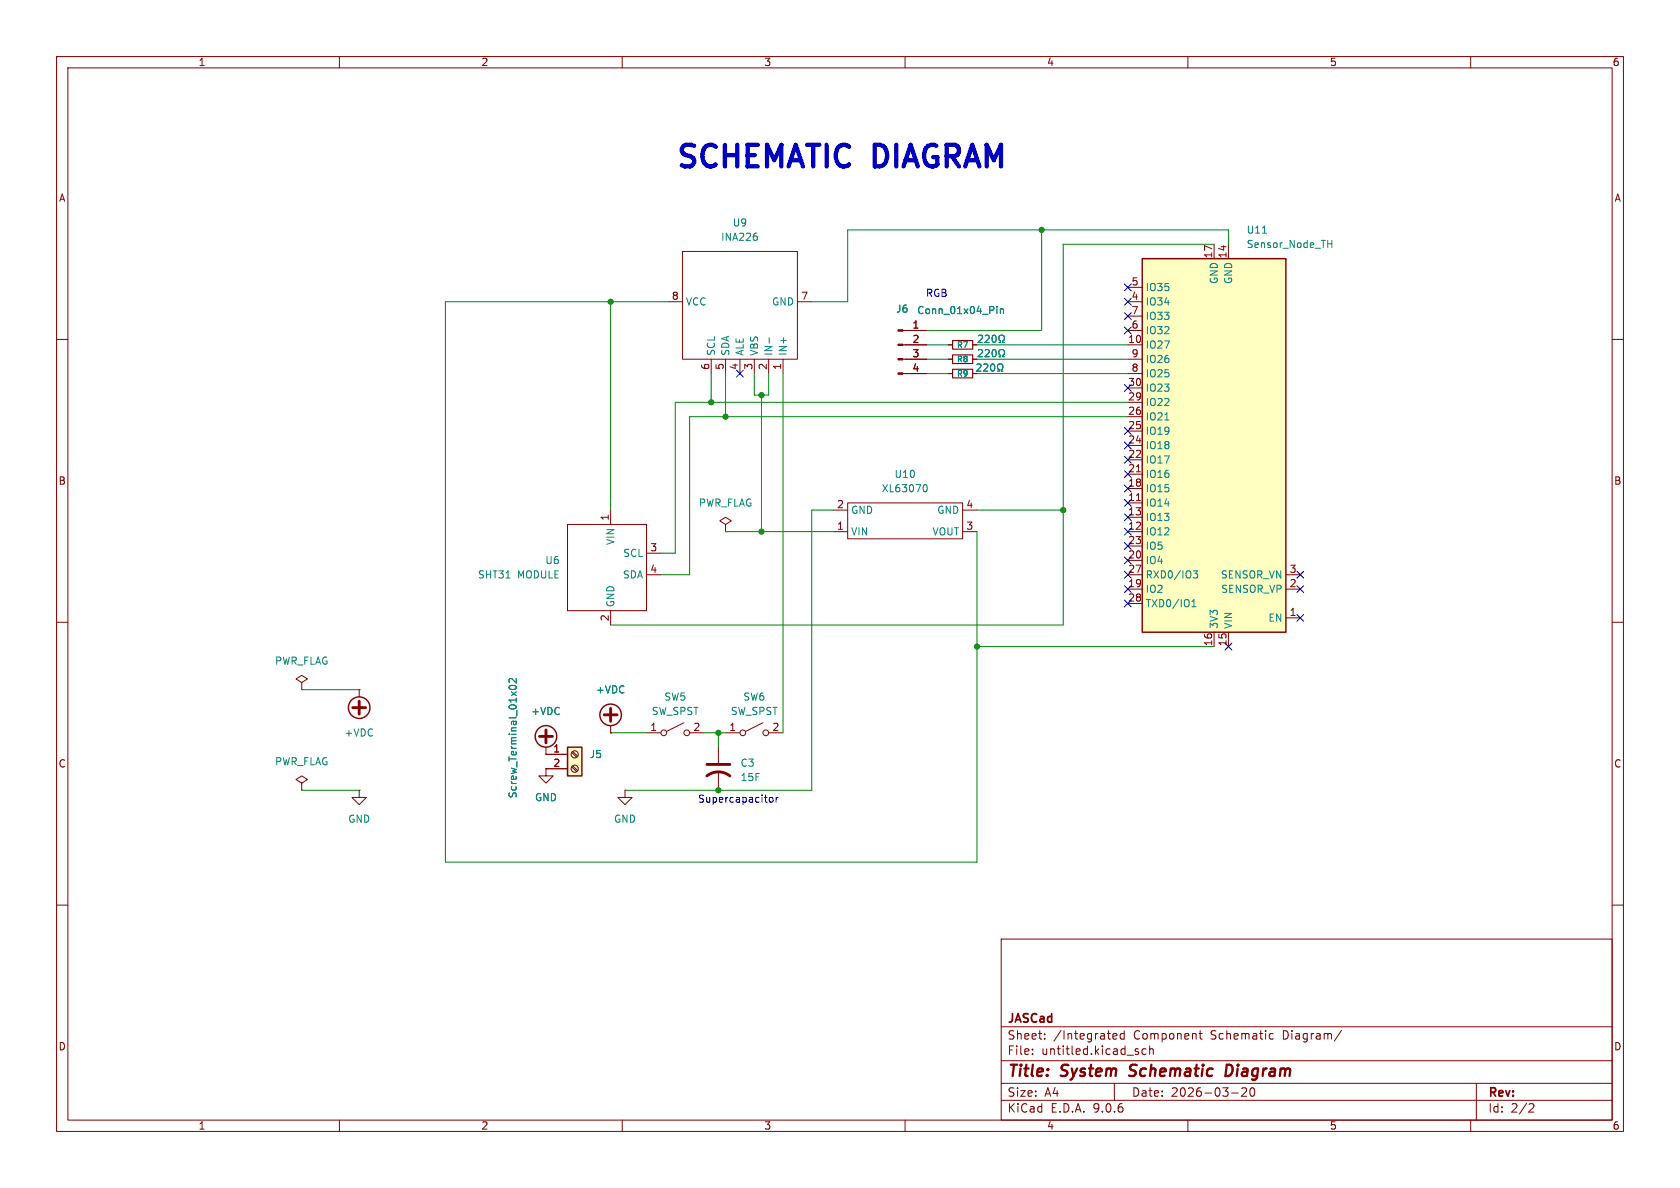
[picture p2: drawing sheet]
<svg xmlns="http://www.w3.org/2000/svg" width="297mm" height="210mm" viewBox="0 0 297 210" stroke-linecap="round" stroke-linejoin="round" font-family="sans-serif">
<g fill="none" stroke="#840000" stroke-width=".18">
<path d="M10 10h277v190h-277zM12 12h273v186h-273zM60 10v2M110 10v2M160 10v2M210 10v2M260 10v2M118.1 53.3h2.5M120.6 44.5h20.4v19h-20.4zM141 53.3h2.5M159.6 58.4h4.2M10 60h2"/>
<path d="M125.7 63.5v2.5M128.3 63.5v2.5M130.8 63.5v2.5M133.3 63.5v2.5M135.9 63.5v2.5M138.4 63.5v2.5M159.6 66h4.2M159.6 61h4.2M159.6 63.5h4.2M167.6 66h.8M167.6 61h.8M167.6 63.5h.8"/>
<path d="M172 66h.7M172 61h.7M172 63.5h.7M285 60h2M100.3 92.7h14v15.3h-14zM107.9 90.2v2.5M114.3 97.8h2.5M128.3 92.7l1-.6-1-.7-1 .7 1 .6v1.3M128.3 94h.1M147.3 94h2.6M147.3 90.2h2.6M149.9 88.9h20.3v6.4h-20.3z"/>
<path d="M170.2 94h2.5M170.2 90.2h2.5M10 110h2M107.9 108v2.5M114.3 101.6h2.5M285 110h2M53.3 120.7l1.1-.7-1.1-.6-1 .6 1 .7v1.2M53.3 121.9h.1M96.5 133.4h.1M96.5 135.9v1.3h1.3l-1.3 1.2-1.3-1.2h1.3M96.5 135.9h.1M96.5 132.1v1.3"/>
<path d="M107.9 129.5h.1M107.9 128.3v1.2M114.3 129.5h2.5M120.9 127.8l-3 1.5M121.9 129.5h2.6M127 132.1v2.8M127 136.4v3.3M128.3 129.5h2.5M134.9 127.8l-3.1 1.5M135.9 129.5h2.5M10 160h2M177 166h108v32h-108z"/>
<path d="M285 160h2M60 198v2M110 198v2M160 198v2M177 194.5h108M177 191.5h108M177 187.5h108M177 181.5h108M182.5 186.3v.1M182.5 185.5v.1M184.7 183.6v.1M184.7 182.8v.1"/>
<path d="M196.8 183.6h.6M196.8 182.8l.4-.1 .3 .4-.8 .1M197 191.5v3M198.7 182.8l-.4-.1-.3 .3v.4l.2 .2h.5M198.7 182.2v1.5M201.2 186v.3M202.6 185.5l-.4-.1-.3 .3v.4l.1 .2h.6M203.2 185.5l.3-.1 .3 .1 .1 .9M203.2 184.9v1.5M210 198v2M212 182.7h.5M212.2 182.2v1.3l.3 .2"/>
<path d="M217.7 193.2h1.2M220.3 192.4v.5l-.8 .9h.9M221.1 192.4a.81 .81 0 0 0 .4 1.4l.2-.1 .1-.5-.1-.8M224.5 183.6h.6M224.5 182.8h.6M237.2 182.1l-1.3 2M260 198v2M261 191.5v6.5M270.5 195.1l.5 .1 .2 .3-1 1.1h1"/>
<circle cx="117.3" cy="129.5" r=".51"/>
<circle cx="121.4" cy="129.5" r=".51"/>
<circle cx="131.3" cy="129.5" r=".51"/>
<circle cx="135.4" cy="129.5" r=".51"/>
</g>
<path d="M199.6 190.1l.3 .1M199.9 188.4l-.1 .2v.4M217.6 188.3l-.7-.1-.3 2h.5l.5-.3" fill="none" stroke="#840000" stroke-width=".4"/>
<path d="M95.4 130.2h2.3M96.5 129v2.3M106.8 126.4h2.3M107.9 125.2v2.3M125 137.2a3.3 3.3 0 0 1 4 0M125 135.1h4" fill="none" stroke="#840000" stroke-width=".51"/>
<g fill="none" stroke="#008484" stroke-width=".18">
<path d="M133.8 41.8l.1 .1-.1 .5M136 59.7v1M173 59.4l.4-.1 .3 .3-.8 .9h.8M174.2 59.4l.5-.1 .2 .3-.8 .9h.8M175.5 59.4l.2-.1a.68 .68 0 0 1 .4 .6 .68 .68 0 0 1-.4 .6l-.2-.1-.1-.4zM176.2 54.2v.1M176.2 54.6v.8M176.9 54.6v.8M176.9 54.7l.1-.1 .3 .1 .1 .7M172.7 64.5l.5-.2 .2 .4-.8 .9h.8M173 61.9l.4-.1 .3 .4-.8 .9h.8M173.9 64.5l.5-.2 .2 .4-.7 .9h.7"/>
<path d="M174.2 61.9l.5-.1 .2 .4-.8 .9h.8M175.2 64.5l.2-.2a.68 .68 0 0 1 .5 .7 .68 .68 0 0 1-.5 .6l-.2-.1-.1-.4zM175.5 61.9l.2-.1a.68 .68 0 0 1 .4 .6 .68 .68 0 0 1-.4 .7l-.2-.2-.1-.3zM176.3 65.6h.3v-.2a.54 .54 0 0 1-.2-.8 .54 .54 0 0 1 .7-.2 .58 .58 0 0 1-.1 1v.2h.3M176.6 60.5h.3v-.2a.54 .54 0 0 1-.3-.8 .54 .54 0 0 1 .8-.2 .58 .58 0 0 1-.1 1v.2h.3M176.6 63.1h.3v-.3a.54 .54 0 0 1-.3-.7 .54 .54 0 0 1 .8-.2 .58 .58 0 0 1-.1 .9v.3h.3M163.4 85.7h.1a.68 .68 0 0 1 .4 .6 .68 .68 0 0 1-.4 .6h-.1M89.5 102.2h.7"/>
</g>
<path d="M168.4 65.3h3.6v1.5h-3.6zM168.4 60.2h3.6v1.5h-3.6zM168.4 62.7h3.6v1.6h-3.6z" fill="none" stroke="#840000" stroke-width=".2"/>
<g fill="#840000" stroke="#840000" stroke-width=".18">
<path d="M158.7 58.3h.9v.2h-.9z"/>
<path d="M158.7 60.8h.9v.3h-.9z"/>
<path d="M158.7 63.4h.9v.2h-.9z"/>
<path d="M158.7 65.9h.9v.3h-.9z"/>
</g>
<g fill="none" stroke="#840000" stroke-width=".25">
<circle cx="96.5" cy="130.2" r="1.9"/>
<circle cx="107.9" cy="126.4" r="1.9"/>
</g>
<path d="M100.3 132.1h2.6v5.1h-2.6z" fill="#ffffc2"/>
<g fill="none" stroke="#840000" stroke-width=".25">
<path d="M100.3 132.1h2.6v5.1h-2.6z"/>
<circle cx="63.5" cy="125.1" r="1.9"/>
</g>
<g fill="none" stroke="#840000" stroke-width=".18">
<path d="M53.3 138.4l1.1-.6-1.1-.6-1 .6 1 .6v1.3M53.3 139.7h.1M63.5 121.9h.1M63.5 139.7v1.3h1.3l-1.3 1.2-1.3-1.2h1.3M63.5 139.7h.1M63.5 121.9v1.3M96.5 133.4h3.8M96.5 135.9h3.8M101.1 133l.8 .9M101.1 135.6l.8 .8M101.2 132.8l.9 .9M101.2 135.4l.9 .8"/>
<path d="M110.5 139.7v1.3h1.3l-1.3 1.2-1.3-1.2h1.3M110.5 139.7h.1"/>
<circle cx="101.6" cy="133.3" r=".63"/>
<circle cx="101.6" cy="135.9" r=".63"/>
</g>
<path d="M91.3 119.9v.8l-.9-.8-.4 .3 .1 .5M90 121.3a.75 .75 0 0 1 1.3 .3 .72 .72 0 0 1-1.3-.1z" fill="none" stroke="#008484" stroke-width=".18"/>
<path d="M62.4 125.1h2.2M63.5 124v2.2" fill="none" stroke="#840000" stroke-width=".51"/>
<path d="M201.9 45.7h25.4v66.1h-25.4z" fill="#ffffc2"/>
<path d="M201.9 45.7h25.4v66.1h-25.4z" fill="none" stroke="#840000" stroke-width=".25"/>
<g fill="none" stroke="#840000" stroke-width=".18">
<path d="M160 58.4h3.8M199.4 58.4h2.5M199.4 55.9h2.5M199.4 53.3h2.5M199.4 50.8h2.5M214.6 43.2v2.5M217.2 43.2v2.5M160 66h3.8M160 63.5h3.8M160 61h3.8M167.6 66h.8M167.6 63.5h.8"/>
<path d="M167.6 61h.8M172 66h.7M172 63.5h.7M172 61h.7M199.4 78.7h2.5M199.4 76.2h2.5M199.4 73.7h2.5M199.4 71.1h2.5M199.4 68.6h2.5M199.4 66h2.5M199.4 63.5h2.5M199.4 61h2.5"/>
<path d="M199.4 99.1h2.5M199.4 96.5h2.5M199.4 94h2.5M199.4 91.4h2.5M199.4 88.9h2.5M199.4 86.4h2.5M199.4 83.8h2.5M199.4 81.3h2.5M200.9 88.5h.7M200.9 83.4h.7M199.4 104.1h2.5M199.4 101.6h2.5"/>
<path d="M199.4 106.7h2.5M214.6 111.8v2.5M217.2 111.8v2.5M227.3 109.2h2.6M227.3 104.1h2.6M227.3 101.6h2.6M96.5 133.4h.1M96.5 135.9h.1M96.5 133.4h3.8M96.5 135.9h3.8M107.9 129.5h.1"/>
</g>
<g fill="none" stroke="#008484" stroke-width=".18">
<path d="M173 59.4l.4-.1 .3 .3-.8 .9h.8M174.2 59.4l.5-.1 .2 .3-.8 .9h.8M175.5 59.4l.2-.1a.68 .68 0 0 1 .4 .6 .68 .68 0 0 1-.4 .6l-.2-.1-.1-.4zM176.2 54.2v.1M176.2 54.6v.8M176.9 54.6v.8M176.9 54.7l.1-.1 .3 .1 .1 .7M223.2 41.2h.7M234.7 43.1h.8M235.5 42.5v1.3M172.7 64.5l.5-.2 .2 .4-.8 .9h.8M173 61.9l.4-.1 .3 .4-.8 .9h.8"/>
<path d="M173.9 64.5l.5-.2 .2 .4-.7 .9h.7M174.2 61.9l.5-.1 .2 .4-.8 .9h.8M175.2 64.5l.2-.2a.68 .68 0 0 1 .5 .7 .68 .68 0 0 1-.5 .6l-.2-.1-.1-.4zM175.5 61.9l.2-.1a.68 .68 0 0 1 .4 .6 .68 .68 0 0 1-.4 .7l-.2-.2-.1-.3zM176.3 65.6h.3v-.2a.54 .54 0 0 1-.2-.8 .54 .54 0 0 1 .7-.2 .58 .58 0 0 1-.1 1v.2h.3M176.6 60.5h.3v-.2a.54 .54 0 0 1-.3-.8 .54 .54 0 0 1 .8-.2 .58 .58 0 0 1-.1 1v.2h.3M176.6 63.1h.3v-.3a.54 .54 0 0 1-.3-.7 .54 .54 0 0 1 .8-.2 .58 .58 0 0 1-.1 .9v.3h.3M205.9 74.2h.8M91.3 119.9v.8l-.9-.8-.4 .3 .1 .5M210.7 107.3h.7M210.7 106.4l.4-.4v1.3M210.9 100.9h.8l-.4 .5 .4 .1v.6l-.2 .1-.5-.1"/>
<path d="M90 121.3a.75 .75 0 0 1 1.3 .3 .72 .72 0 0 1-1.3-.1z"/>
</g>
<g fill="none" stroke="#008400" stroke-width=".18">
<path d="M107.9 53.3v36.9M118.1 53.3h-39.4v99.1h94v-58.4M184.1 40.6v17.8h-20.3M214.6 43.2h-26.6v67.3h-80.1M217.2 43.2v-2.6h-67.3v12.7h-6.4M125.7 66v5.1M128.3 66v7.7M133.3 66v3.9h2.6v-3.9M134.6 69.9v24.1M138.4 66v63.5M163.8 63.5h3.8M163.8 61h3.8"/>
<path d="M163.8 66h3.8M172.7 63.5h26.7M172.7 61h26.7M172.7 66h26.7M199.4 71.1h-80v26.7h-2.6M199.4 73.7h-77.5v27.9h-5.1M128.3 94h19M147.3 90.2h-3.8v49.5h-33M172.7 90.2h15.3M172.7 114.3h41.9M53.3 139.7h10.2M53.3 121.9h10.2"/>
<path d="M107.9 129.5h6.4M124.5 129.5h3.8M127 129.5v2.6"/>
</g>
<g fill="none" stroke="#000084" stroke-width=".18">
<path d="M198.8 55.3l1.2 1.2M198.8 57.8l1.2 1.2M198.8 50.2l1.2 1.2M198.8 52.7l1.2 1.2M200 55.3l-1.2 1.2M200 57.8l-1.2 1.2M200 50.2l-1.2 1.2M200 52.7l-1.2 1.2M130.2 65.4l1.2 1.2M131.4 65.4l-1.2 1.2M198.8 68l1.2 1.2M198.8 75.6l1.2 1.2"/>
<path d="M198.8 78.1l1.2 1.2M200 68l-1.2 1.2M200 75.6l-1.2 1.2M200 78.1l-1.2 1.2M198.8 98.5l1.2 1.2M198.8 80.7l1.2 1.2M198.8 85.8l1.2 1.2M198.8 83.2l1.2 1.2M198.8 95.9l1.2 1.2M198.8 90.8l1.2 1.2M198.8 93.4l1.2 1.2M198.8 88.3l1.2 1.2"/>
<path d="M200 98.5l-1.2 1.2M200 80.7l-1.2 1.2M200 85.8l-1.2 1.2M200 83.2l-1.2 1.2M200 95.9l-1.2 1.2M200 90.8l-1.2 1.2M200 93.4l-1.2 1.2M200 88.3l-1.2 1.2M198.8 106.1l1.2 1.2M198.8 103.5l1.2 1.2M198.8 101l1.2 1.2M200 106.1l-1.2 1.2"/>
<path d="M200 103.5l-1.2 1.2M200 101l-1.2 1.2M216.6 113.7l1.2 1.2M217.8 113.7l-1.2 1.2M229.3 101l1.2 1.2M229.3 103.5l1.2 1.2M229.3 108.6l1.2 1.2M230.5 101l-1.2 1.2M230.5 103.5l-1.2 1.2M230.5 108.6l-1.2 1.2"/>
</g>
<path d="M136.1 141.1l.1-.1 .4 .1 .1 .5-.2 .1-.3 .1-.1-.1zM137.2 141v.8M137.6 141l-.4 .2" fill="none" stroke="#0000c2" stroke-width=".18"/>
<g fill="#008400" stroke="#008400" stroke-width=".18">
<circle cx="184.1" cy="40.6" r=".46"/>
<circle cx="127" cy="139.7" r=".46"/>
<circle cx="127" cy="129.5" r=".46"/>
<circle cx="107.9" cy="53.3" r=".46"/>
<circle cx="134.6" cy="94" r=".46"/>
<circle cx="128.3" cy="73.7" r=".46"/>
<circle cx="125.7" cy="71.1" r=".46"/>
<circle cx="134.6" cy="69.9" r=".46"/>
<circle cx="172.7" cy="114.3" r=".46"/>
<circle cx="188" cy="90.2" r=".46"/>
</g>
<g font-size="5.3" fill="#0000c2">
<text x="119.1" y="30.7">SCHEMATIC</text>
<text x="154.5" y="30.7">DIAGRAM</text>
</g>
<g font-size="2.8" fill="#840000">
<text x="178" y="190.9">Title:</text>
<text x="187.7" y="190.9">System</text>
<text x="200.6" y="190.9">Schematic</text>
<text x="218.3" y="190.9">Diagram</text>
</g>
<g font-size="2.1" fill="#840000">
<text x="178" y="184">Sheet:</text>
<text x="178" y="181.2">JASCad</text>
<text x="186.2" y="184">/Integrated</text>
<text x="200.5" y="184">Component</text>
<text x="214.2" y="184">Schematic</text>
<text x="227.1" y="184">Diagram/</text>
<text x="178" y="186.7">File:</text>
<text x="184.1" y="186.7">untitled.kicad_sch</text>
<text x="178" y="196.9">KiCad</text>
<text x="178" y="194.1">Size:</text>
<text x="184.7" y="194.1">A4</text>
<text x="185.7" y="196.9">E.D.A.</text>
<text x="193.3" y="196.9">9.0.6</text>
<text x="200" y="194.1">Date:</text>
<text x="207" y="194.1">2026-03-20</text>
<text x="263" y="194.3">Rev:</text>
<text x="263" y="196.9">Id:</text>
<text x="267.1" y="196.9">2/2</text>
</g>
<g font-size="1.8" fill="#840000">
<text x="35" y="11.9">1</text>
<text x="85" y="11.9">2</text>
<text x="135" y="11.9">3</text>
<text x="185" y="11.9">4</text>
<text x="235" y="11.9">5</text>
<text x="285" y="11.9">6</text>
<text x="10.3" y="35.9">A</text>
<text x="285.3" y="35.9">A</text>
<text x="214.4" y="45.8" transform="rotate(-90 214.4 45.8)">17</text>
<text x="216.9" y="45.8" transform="rotate(-90 216.9 45.8)">14</text>
<text x="118.7" y="53.1">8</text>
<text x="141.5" y="53.1">7</text>
<text x="200" y="53.1">4</text>
<text x="200" y="50.5">5</text>
<text x="161.2" y="58.2">1</text>
<text x="200" y="58.2">6</text>
<text x="200" y="55.6">7</text>
<text x="125.5" y="65.5" transform="rotate(-90 125.5 65.5)">6</text>
<text x="128" y="65.5" transform="rotate(-90 128 65.5)">5</text>
<text x="130.6" y="65.5" transform="rotate(-90 130.6 65.5)">4</text>
<text x="133.1" y="65.5" transform="rotate(-90 133.1 65.5)">3</text>
<text x="135.6" y="65.5" transform="rotate(-90 135.6 65.5)">2</text>
<text x="138.2" y="65.5" transform="rotate(-90 138.2 65.5)">1</text>
<text x="161.2" y="60.7">2</text>
<text x="161.2" y="63.2">3</text>
<text x="161.2" y="65.8">4</text>
<text x="199.3" y="60.7">10</text>
<text x="200" y="65.8">8</text>
<text x="200" y="63.2">9</text>
<text x="199.3" y="70.9">29</text>
<text x="199.3" y="68.3">30</text>
<text x="199.3" y="75.9">25</text>
<text x="199.3" y="73.4">26</text>
<text x="199.3" y="83.6">21</text>
<text x="199.3" y="81">22</text>
<text x="199.3" y="78.5">24</text>
<text x="10.3" y="85.9">B</text>
<text x="147.9" y="89.9">2</text>
<text x="170.7" y="89.9">4</text>
<text x="199.3" y="88.6">11</text>
<text x="199.3" y="86.1">18</text>
<text x="285.3" y="85.9">B</text>
<text x="107.7" y="92.1" transform="rotate(-90 107.7 92.1)">1</text>
<text x="147.9" y="93.7">1</text>
<text x="170.7" y="93.7">3</text>
<text x="199.3" y="93.7">12</text>
<text x="199.3" y="91.2">13</text>
<text x="114.9" y="97.5">3</text>
<text x="114.9" y="101.3">4</text>
<text x="199.3" y="101.3">27</text>
<text x="199.3" y="98.8">20</text>
<text x="199.3" y="96.3">23</text>
<text x="227.9" y="101.3">3</text>
<text x="199.3" y="106.4">28</text>
<text x="199.3" y="103.9">19</text>
<text x="227.9" y="103.9">2</text>
<text x="107.7" y="109.9" transform="rotate(-90 107.7 109.9)">2</text>
<text x="227.9" y="109">1</text>
<text x="214.4" y="114.3" transform="rotate(-90 214.4 114.3)">16</text>
<text x="216.9" y="114.3" transform="rotate(-90 216.9 114.3)">15</text>
<text x="114.9" y="129.3">1</text>
<text x="122.5" y="129.3">2</text>
<text x="128.8" y="129.3">1</text>
<text x="136.5" y="129.3">2</text>
<text x="10.3" y="135.9">C</text>
<text x="97.7" y="133.1">1</text>
<text x="97.7" y="135.6">2</text>
<text x="285.3" y="135.9">C</text>
<text x="10.3" y="185.9">D</text>
<text x="285.3" y="185.9">D</text>
<text x="35" y="199.9">1</text>
<text x="85" y="199.9">2</text>
<text x="135" y="199.9">3</text>
<text x="185" y="199.9">4</text>
<text x="235" y="199.9">5</text>
<text x="285" y="199.9">6</text>
</g>
<g font-size="1.8" fill="#008484">
<text x="129.4" y="40.2">U9</text>
<text x="220.3" y="41.5">U11</text>
<text x="127.4" y="42.8">INA226</text>
<text x="220.3" y="44">Sensor_Node_TH</text>
<text x="202.4" y="51.7">IO35</text>
<text x="215.5" y="50.3" transform="rotate(-90 215.5 50.3)">GND</text>
<text x="218" y="50.3" transform="rotate(-90 218 50.3)">GND</text>
<text x="121.2" y="54.2">VCC</text>
<text x="136.4" y="54.2">GND</text>
<text x="158.3" y="55.5">J6</text>
<text x="162.1" y="55.7">Conn_01x04_Pin</text>
<text x="202.4" y="59.3">IO32</text>
<text x="202.4" y="56.7">IO33</text>
<text x="202.4" y="54.2">IO34</text>
<text x="126.6" y="63" transform="rotate(-90 126.6 63)">SCL</text>
<text x="129.1" y="63" transform="rotate(-90 129.1 63)">SDA</text>
<text x="131.7" y="63" transform="rotate(-90 131.7 63)">ALE</text>
<text x="134.2" y="63" transform="rotate(-90 134.2 63)">VBS</text>
<text x="136.8" y="63" transform="rotate(-90 136.8 63)">IN-</text>
<text x="139.3" y="63" transform="rotate(-90 139.3 63)">IN+</text>
<text x="202.4" y="64.4">IO26</text>
<text x="202.4" y="61.8">IO27</text>
<text x="202.4" y="72">IO22</text>
<text x="202.4" y="69.4">IO23</text>
<text x="202.4" y="66.9">IO25</text>
<text x="202.4" y="77.1">IO19</text>
<text x="202.4" y="74.5">IO21</text>
<text x="202.4" y="82.1">IO17</text>
<text x="202.4" y="79.6">IO18</text>
<text x="123.5" y="89.8">PWR_FLAG</text>
<text x="155.8" y="87.2">XL63070</text>
<text x="158" y="84.7">U10</text>
<text x="202.4" y="89.8">IO14</text>
<text x="202.4" y="87.2">IO15</text>
<text x="202.4" y="84.7">IO16</text>
<text x="150.4" y="94.8">VIN</text>
<text x="150.4" y="91">GND</text>
<text x="164.8" y="94.8">VOUT</text>
<text x="165.6" y="91">GND</text>
<text x="202.4" y="94.8">IO12</text>
<text x="202.4" y="92.3">IO13</text>
<text x="96.3" y="99.9">U6</text>
<text x="108.8" y="96.4" transform="rotate(-90 108.8 96.4)">VIN</text>
<text x="110.1" y="98.7">SCL</text>
<text x="202.4" y="99.9">IO4</text>
<text x="202.4" y="97.4">IO5</text>
<text x="84.4" y="102.5">SHT31</text>
<text x="91.5" y="102.5">MODULE</text>
<text x="108.8" y="107.4" transform="rotate(-90 108.8 107.4)">GND</text>
<text x="110" y="102.5">SDA</text>
<text x="202.4" y="107.5">TXD0/IO1</text>
<text x="202.4" y="105">IO2</text>
<text x="202.4" y="102.5">RXD0/IO3</text>
<text x="215.7" y="102.5">SENSOR_VN</text>
<text x="215.8" y="105">SENSOR_VP</text>
<text x="215.5" y="111.3" transform="rotate(-90 215.5 111.3)">3V3</text>
<text x="218" y="111.3" transform="rotate(-90 218 111.3)">VIN</text>
<text x="224.1" y="110.1">EN</text>
<text x="48.5" y="117.7">PWR_FLAG</text>
<text x="105.2" y="122.8">+VDC</text>
<text x="117.3" y="124.1">SW5</text>
<text x="131.3" y="124.1">SW6</text>
<text x="60.8" y="130.4">+VDC</text>
<text x="93.8" y="126.6">+VDC</text>
<text x="115.1" y="126.6">SW_SPST</text>
<text x="129.1" y="126.6">SW_SPST</text>
<text x="48.5" y="135.5">PWR_FLAG</text>
<text x="104.1" y="134.2">J5</text>
<text x="130.8" y="135.7">C3</text>
<text x="91.5" y="141.2" transform="rotate(-90 91.5 141.2)">Screw_Terminal_01x02</text>
<text x="94.5" y="141.8">GND</text>
<text x="130.8" y="138.3">15F</text>
<text x="61.5" y="145.6">GND</text>
<text x="108.5" y="145.6">GND</text>
</g>
<g font-size="1.8" fill="#0000c2">
<text x="163.6" y="52.7">RGB</text>
<text x="123.3" y="142.1">Supercapacitor</text>
</g>
<g font-size="1.4" fill="#008484">
<text x="169.1" y="61.7">R7</text>
<text x="169.1" y="64.2">R8</text>
<text x="169.1" y="66.8">R9</text>
</g>
</svg>
